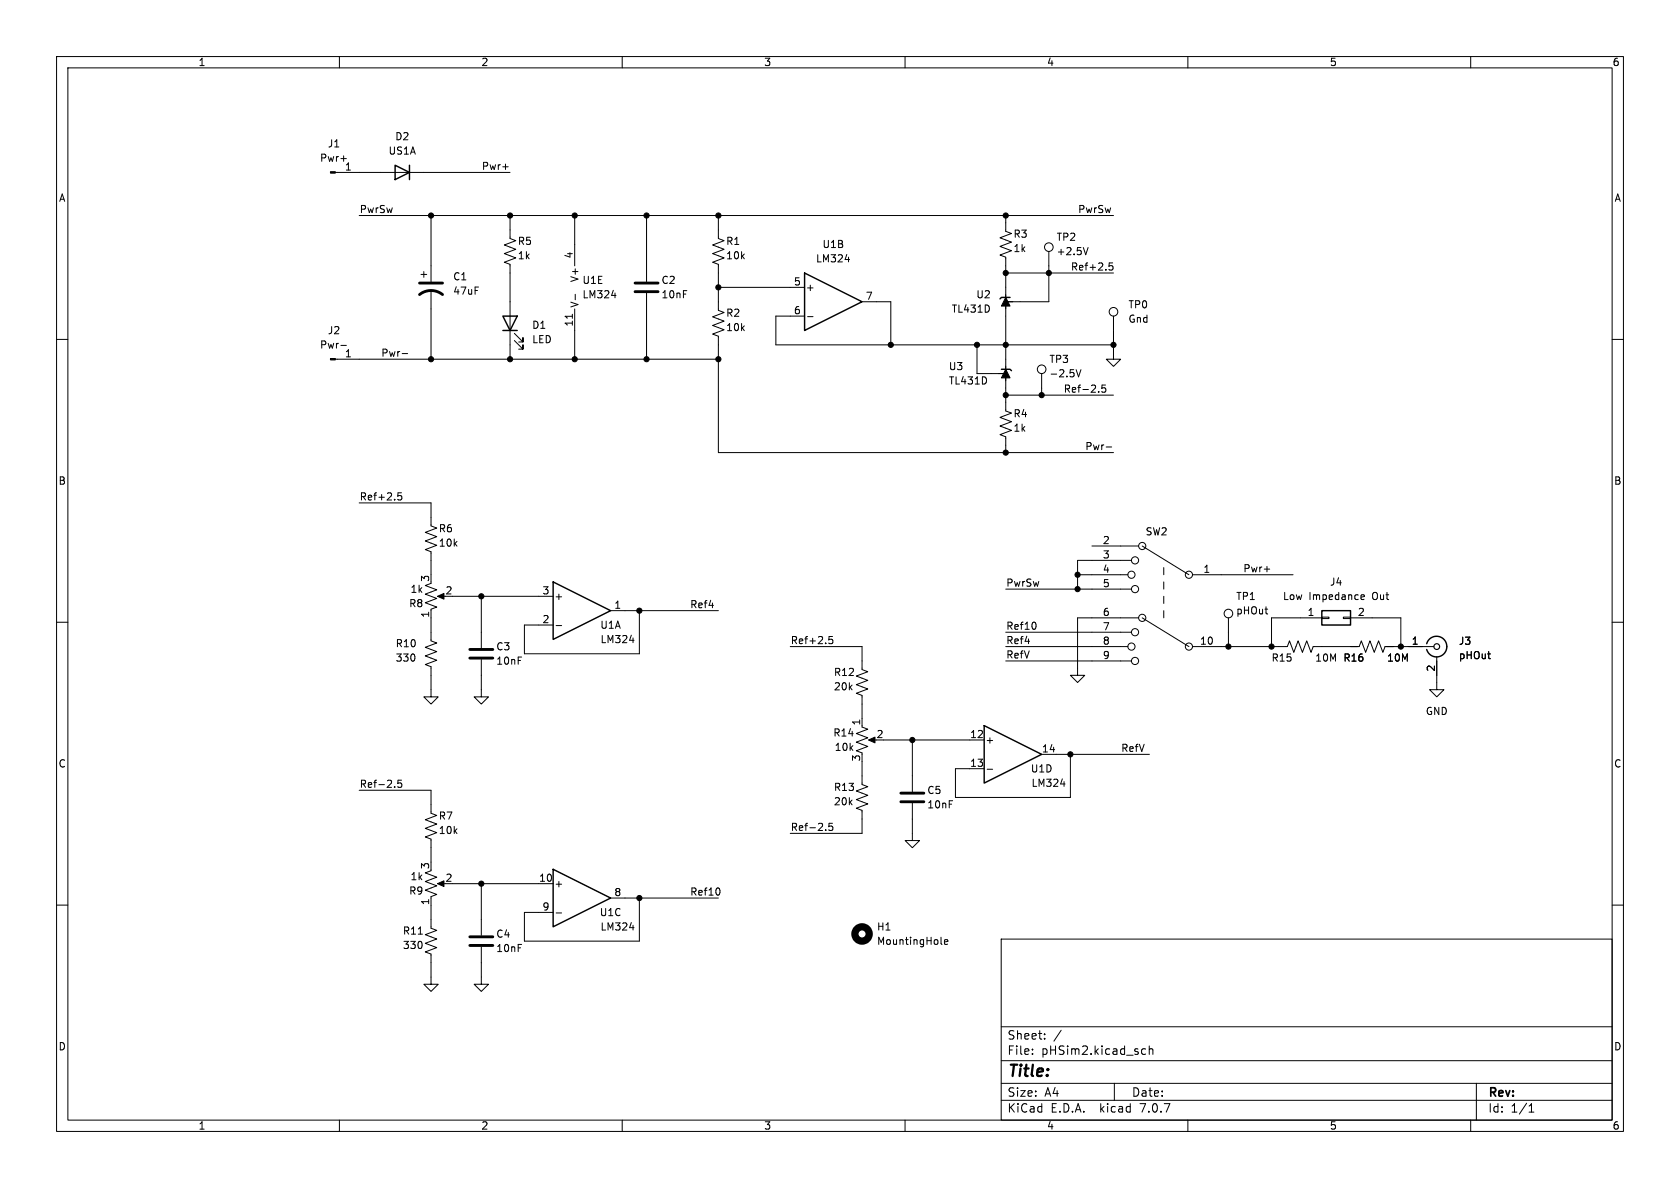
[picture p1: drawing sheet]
<svg xmlns="http://www.w3.org/2000/svg" width="297mm" height="210mm" viewBox="0 0 297 210" stroke-linecap="round" stroke-linejoin="round" font-family="sans-serif">
<g fill="none" stroke="#000" stroke-width=".18">
<path d="M10 10h277v190h-277zM12 12h273v186h-273zM60 10v2M110 10v2M160 10v2M210 10v2M260 10v2M59.3 30.5h30.9M60.3 28h.9M63.5 38.1h133.3M76.2 38.1v11.7M88.9 29.5h.9"/>
<path d="M90.2 38.1v4.1l1 .3-2 .8 2 .8-2 .7 2 .8-2 .8 1 .3v16.8M101.6 38.1v8.9M114.3 38.1v11.7M127 38.1v4.1l1 .3-2 .8 2 .8-2 .7 2 .8-2 .8 1 .3v8.2l1 .3-2 .8 2 .8-2 .7 2 .8-2 .8 1 .3v20.6h69.8M177.8 38.1v2.8l1 .4-2 .7 2 .8-2 .8 2 .7-2 .8 1 .4v27.1l1 .4-2 .8 2 .7-2 .8 2 .8-2 .7 1 .4v2.8M10 60h2M74.4 48.5h1M74.9 48v1M76.2 51.3v12.2M90.9 58.9l1.6 1.6v-.8v.8h-.8M101.2 55.5v.8M101.6 54.6v8.9"/>
<path d="M101.7 52v1M108.1 52.2h.8M114.3 51.8v11.7M127 50.8h15.2M142.2 55.9h-5v5.1h59.6M142.8 56h.9M149.4 45.9h.8M152.4 53.3h5.1v7.7M177.8 52.1v2.5M177.8 48.3h19M185.4 44.5v8.8h-7.6M192.4 43.8l-.5 1.2"/>
<path d="M196.7 46.5h-.6l-.1 .6 .2-.1h.4l.2 .2-.1 .4-.2 .1-.5-.1M196.8 55.9v7.6h1.3l-1.3 1.3-1.2-1.3h1.2M285 60h2M59.3 63.5h67.7M60.3 61.1h.9M71.1 62.5h1M90.9 60.2l1.6 1.5v-.7v.7h-.8M172.7 61v5h5.1M177.8 64.8v2.5M177.8 69.9h19M184.1 66v3.9M190.2 65.3l.5 1.3 .4-1.3"/>
<path d="M195.4 68.1h-.6v.6l.2-.1h.4l.1 .2-.1 .4-.1 .1-.5-.1M195.6 79h.9M63.5 88.9h12.7v4.1l1 .3-2 .8 2 .8-2 .7 2 .8-2 .8 1 .3v4.1M71 87.1h-.6l-.1 .6 .2-.1 .4 .1 .1 .1v.5l-.2 .1-.5-.1M193 96.5h8.3M200 99.1h-9.5v5M201.9 96.5l8.3 5.1M10 110h2M76.2 103.1l-1 .4 2 .8-2 .7 2 .8-2 .8 2 .7-1 .4v5.6l1 .4-2 .7 2 .8-2 .8 2 .7-2 .8 1 .4v5.3h1.3l-1.3 1.3-1.3-1.3h1.3M77.7 105.4h1M80 105.4h17.8M85.1 116.6v6.6h1.3l-1.3 1.3-1.3-1.3h1.3"/>
<path d="M85.1 105.4v9.2M98.3 110.6h1M107.9 108h19.1M111.3 113.2h.8M113 108v7.6h-20.3v-5.1h5.1M139.7 114.3h12.7v4.1l1 .3-2 .8 2 .8-2 .7 2 .8-2 .8 1 .3v5.4M147.2 112.5h-.6l-.1 .6 .2-.1 .4 .1 .1 .1v.5l-.2 .1-.5-.1M177.8 114.3h21.6M177.8 116.8h22.2M177.8 111.8h22.2M177.8 104.1h22.2M183 110.1l.2 .4-.2 .6"/>
<path d="M190.5 101.6h8.9M201.3 109.2h-10.8v10.2h1.3l-1.3 1.3-1.3-1.3h1.3M201.9 109.2l8.3 5.1M205.7 100.3v1.3M205.7 102.9v1.2M205.7 105.4v1.3M205.7 108v1.2M210.8 114.3h16.8l.4-1 .7 2 .8-2 .8 2 .7-2 .8 2 .4-1h8.1l.4-1 .7 2 .8-2 .8 2 .7-2 .8 2 .4-1h8.6M210.8 101.6h17.8M217.2 109.2v5.1M223.5 100.6h1M233.7 109.1h1.2v.2h-1.2z"/>
<path d="M233.7 109.2h-8.9v5.1M237.5 109.1h1.3v.2h-1.3zM238.8 109.2h8.8v5.1M240.7 105.9h.4M240.7 105.2l.3-.1 .2 .3-.6 .2M254 116.1v5.8h1.3l-1.3 1.3-1.3-1.3h1.3M285 110h2M63.5 139.7h12.7v4.1l1 .3-2 .8 2 .8-2 .7 2 .8-2 .8 1 .3v4.1M71 137.9h-.6l-.1 .6 .2-.1 .4 .1 .1 .1v.5l-.2 .1-.5-.1M152.4 134.6v4.1l1 .4-2 .7 2 .8-2 .8 2 .7-2 .8 1 .4v4h-12.7M152.4 128.5l1 .4-2 .8 2 .7-2 .8 2 .8-2 .7 1 .4v.3M153.9 130.8h1"/>
<path d="M156.2 130.8h17.8M161.3 130.8v9.2M174.5 136h1M184.1 133.4h19.1M187.5 138.6h.8M189.2 133.4v7.6h-20.3v-5.1h5.1M10 160h2M76.2 153.9l-1 .4 2 .8-2 .7 2 .8-2 .8 2 .7-1 .4v5.6l1 .4-2 .7 2 .8-2 .8 2 .7-2 .8 1 .4v5.3h1.3l-1.3 1.3-1.3-1.3h1.3M77.7 156.2h1M80 156.2h17.8M85.1 156.2v9.2M107.9 158.8h19.1"/>
<path d="M113 158.8v7.6h-20.3v-5.1h5.1M127.2 157.1l.1 .4-.1 .6M147.2 145.5h-.6l-.1 .6 .2-.1 .4 .1 .1 .2v.4l-.2 .1-.5-.1M161.3 142v6.6h1.3l-1.3 1.3-1.3-1.3h1.3M285 160h2M74 165.1h.7M85.1 167.4v6.6h1.3l-1.3 1.3-1.3-1.3h1.3M98.3 161.4h1M111.3 164h.8M166.4 166.8l.1 .1M167 166.5l.6-.1-.1-.2-.4-.1-.1 .2v.6h.5M177 166h108v32h-108z"/>
<path d="M60 198v2M110 198v2M160 198v2M177 194.5h108M177 191.5h108M177 187.5h108M177 181.5h108M182.5 186.3v.1M182.5 185.5v.1M184.7 183.6v.1M184.7 182.8v.1M187.6 182.1l-1.3 2"/>
<path d="M197 191.5v3M202 186.3h.5M202 185.5h.5M203.2 185.5l.2-.1 .3 .1 .1 .9M203.2 184.9v1.5M210 198v2M260 198v2M261 191.5v6.5M270.3 196.6h.9M270.3 195.5l.4-.4v1.5"/>
<circle cx="185.4" cy="43.7" r=".76"/>
<circle cx="196.8" cy="55.1" r=".76"/>
<circle cx="184.1" cy="65.3" r=".76"/>
<circle cx="200.7" cy="99.1" r=".63"/>
<circle cx="201.9" cy="96.5" r=".63"/>
<circle cx="200" cy="114.3" r=".63"/>
<circle cx="200" cy="101.6" r=".63"/>
<circle cx="200.7" cy="116.8" r=".63"/>
<circle cx="200.7" cy="104.1" r=".63"/>
<circle cx="200.7" cy="111.8" r=".63"/>
<circle cx="201.9" cy="109.2" r=".63"/>
<circle cx="210.2" cy="114.3" r=".63"/>
<circle cx="210.2" cy="101.6" r=".63"/>
<circle cx="217.2" cy="108.5" r=".76"/>
</g>
<path d="M74.2 52.1a3.3 3.3 0 0 1 4 0M74.2 50h4M112.3 51.6h4M112.3 50h4M83.1 116.3h4M83.1 114.8h4M159.3 141.7h4M159.3 140.2h4M83.1 167.1h4M83.1 165.6h4" fill="none" stroke="#000" stroke-width=".51"/>
<path d="M69.8 29.2l2.6 1.3-2.6 1.3zM72.4 29.2v2.6M88.9 55.9h2.5l-1.2 2.5zM88.9 58.4h2.5M142.2 48.3l10.2 5-10.2 5.1zM178.6 52.6h-1.6l-.2 .2M177 65.3h1.6l.2 .2M97.8 102.9l10.1 5.1-10.1 5zM233.7 108h5.1v2.5h-5.1zM252.2 113.8a1.81 1.81 0 0 1 2.8-1 1.81 1.81 0 0 1 0 3 1.81 1.81 0 0 1-2.8-1M174 128.3l10.1 5.1-10.1 5zM97.8 153.7l10.1 5.1-10.1 5z" fill="none" stroke="#000" stroke-width=".25"/>
<g fill="#000" stroke="#000" stroke-width=".18">
<path d="M58.4 30.4h.9v.2h-.9zM177.8 52.6l.8 1.5h-1.6zM58.4 63.4h.9v.2h-.9zM177.8 65.3l.8 1.5h-1.6zM77.3 105.4l1.2-.5v1zM153.5 130.8l1.2-.5v1zM77.3 156.2l1.2-.5v1z"/>
<circle cx="76.2" cy="38.1" r=".46"/>
<circle cx="90.2" cy="38.1" r=".46"/>
<circle cx="101.6" cy="38.1" r=".46"/>
<circle cx="114.3" cy="38.1" r=".46"/>
<circle cx="127" cy="38.1" r=".46"/>
<circle cx="177.8" cy="38.1" r=".46"/>
<circle cx="127" cy="50.8" r=".46"/>
<circle cx="177.8" cy="48.3" r=".46"/>
<circle cx="185.4" cy="48.3" r=".46"/>
<circle cx="76.2" cy="63.5" r=".46"/>
<circle cx="90.2" cy="63.5" r=".46"/>
<circle cx="101.6" cy="63.5" r=".46"/>
<circle cx="114.3" cy="63.5" r=".46"/>
<circle cx="127" cy="63.5" r=".46"/>
<circle cx="157.5" cy="61" r=".46"/>
<circle cx="172.7" cy="61" r=".46"/>
<circle cx="177.8" cy="69.9" r=".46"/>
<circle cx="177.8" cy="61" r=".46"/>
<circle cx="184.1" cy="69.9" r=".46"/>
<circle cx="196.8" cy="61" r=".46"/>
<circle cx="177.8" cy="80" r=".46"/>
<circle cx="85.1" cy="105.4" r=".46"/>
<circle cx="113" cy="108" r=".46"/>
<circle cx="190.5" cy="104.1" r=".46"/>
<circle cx="190.5" cy="101.6" r=".46"/>
<circle cx="217.2" cy="114.3" r=".46"/>
<circle cx="224.8" cy="114.3" r=".46"/>
<circle cx="247.6" cy="114.3" r=".46"/>
<circle cx="161.3" cy="130.8" r=".46"/>
<circle cx="189.2" cy="133.4" r=".46"/>
<circle cx="85.1" cy="156.2" r=".46"/>
<circle cx="113" cy="158.8" r=".46"/>
</g>
<circle cx="254" cy="114.3" r=".51" fill="none" stroke="#000" stroke-width=".2"/>
<circle cx="152.4" cy="165.1" r="1.27" fill="none" stroke="#000" stroke-width="1.3"/>
<text font-size="2.8" x="178" y="190.9">Title:</text>
<g font-size="2.1">
<text x="178" y="184">Sheet:</text>
<text x="178" y="186.7">File:</text>
<text x="184.1" y="186.7">pHSim2.kicad_sch</text>
<text x="178" y="196.9">KiCad</text>
<text x="178" y="194.1">Size:</text>
<text x="184.7" y="194.1">A4</text>
<text x="185.7" y="196.9">E.D.A.</text>
<text x="194.6" y="196.9">kicad</text>
<text x="200" y="194.1">Date:</text>
<text x="201.8" y="196.9">7.0.7</text>
<text x="263" y="194.3">Rev:</text>
<text x="263" y="196.9">Id:</text>
<text x="267.1" y="196.9">1/1</text>
</g>
<g font-size="1.8">
<text x="35" y="11.9">1</text>
<text x="85" y="11.9">2</text>
<text x="135" y="11.9">3</text>
<text x="185" y="11.9">4</text>
<text x="235" y="11.9">5</text>
<text x="285" y="11.9">6</text>
<text x="56.5" y="28.8">Pwr+</text>
<text x="57.9" y="26.3">J1</text>
<text x="68.6" y="27.5">US1A</text>
<text x="69.8" y="25">D2</text>
<text x="10.3" y="35.9">A</text>
<text x="60.9" y="30.2">1</text>
<text x="85.1" y="30.1">Pwr+</text>
<text x="285.3" y="35.9">A</text>
<text x="63.5" y="37.8">PwrSw</text>
<text x="190.5" y="37.8">PwrSw</text>
<text x="91.4" y="43.5">R5</text>
<text x="91.4" y="46">1k</text>
<text x="101.3" y="45.8" transform="rotate(-90 101.3 45.8)">4</text>
<text x="128.3" y="43.5">R1</text>
<text x="128.3" y="46">10k</text>
<text x="144.2" y="46.6">LM324</text>
<text x="145.3" y="44">U1B</text>
<text x="179.1" y="42.2">R3</text>
<text x="179.1" y="44.8">1k</text>
<text x="186.7" y="42.8">TP2</text>
<text x="186.7" y="45.3">+2.5V</text>
<text x="189.2" y="47.9">Ref+2.5</text>
<text x="80" y="49.8">C1</text>
<text x="80" y="52.3">47uF</text>
<text x="102.5" y="50" transform="rotate(-90 102.5 50)">V+</text>
<text x="102.9" y="50.4">U1E</text>
<text x="102.9" y="52.9">LM324</text>
<text x="116.8" y="50.4">C2</text>
<text x="116.8" y="52.9">10nF</text>
<text x="140.3" y="50.5">5</text>
<text x="142.4" y="51.7">+</text>
<text x="153" y="53.1">7</text>
<text x="172.5" y="52.9">U2</text>
<text x="57.9" y="59.3">J2</text>
<text x="94" y="58.3">D1</text>
<text x="101.3" y="57.8" transform="rotate(-90 101.3 57.8)">11</text>
<text x="102.5" y="54.5" transform="rotate(-90 102.5 54.5)">V-</text>
<text x="128.3" y="56.2">R2</text>
<text x="128.3" y="58.7">10k</text>
<text x="140.3" y="55.6">6</text>
<text x="168.2" y="55.5">TL431D</text>
<text x="199.4" y="54.7">TP0</text>
<text x="199.4" y="57.3">Gnd</text>
<text x="56.5" y="61.8">Pwr-</text>
<text x="60.9" y="63.2">1</text>
<text x="67.3" y="63.2">Pwr-</text>
<text x="94" y="60.9">LED</text>
<text x="167.6" y="65.6">U3</text>
<text x="185.4" y="64.4">TP3</text>
<text x="167.6" y="68.2">TL431D</text>
<text x="185.4" y="66.9">-2.5V</text>
<text x="188" y="69.5">Ref-2.5</text>
<text x="179.1" y="74">R4</text>
<text x="179.1" y="76.5">1k</text>
<text x="191.8" y="79.7">Pwr-</text>
<text x="10.3" y="85.9">B</text>
<text x="63.5" y="88.6">Ref+2.5</text>
<text x="285.3" y="85.9">B</text>
<text x="77.5" y="94.3">R6</text>
<text x="202.4" y="94.8">SW2</text>
<text x="77.5" y="96.8">10k</text>
<text x="194.9" y="96.3">2</text>
<text x="194.9" y="98.8">3</text>
<text x="194.9" y="101.3">4</text>
<text x="212.7" y="101.3">1</text>
<text x="219.7" y="101.3">Pwr+</text>
<text x="72.2" y="107.5">R8</text>
<text x="72.5" y="105">1k</text>
<text x="75.9" y="102.9" transform="rotate(-90 75.9 102.9)">3</text>
<text x="78.7" y="105.2">2</text>
<text x="95.8" y="105.2">3</text>
<text x="97.9" y="106.3">+</text>
<text x="108.5" y="107.7">1</text>
<text x="121.9" y="107.6">Ref4</text>
<text x="177.8" y="103.8">PwrSw</text>
<text x="194.9" y="103.9">5</text>
<text x="218.4" y="106.3">TP1</text>
<text x="226.7" y="106.3">Low</text>
<text x="231.4" y="106.3">Impedance</text>
<text x="235" y="103.7">J4</text>
<text x="242.7" y="106.3">Out</text>
<text x="75.9" y="109.3" transform="rotate(-90 75.9 109.3)">1</text>
<text x="95.8" y="110.2">2</text>
<text x="106" y="111.4">U1A</text>
<text x="106.1" y="113.9">LM324</text>
<text x="139.7" y="114">Ref+2.5</text>
<text x="177.8" y="114">Ref4</text>
<text x="177.8" y="111.4">Ref10</text>
<text x="194.9" y="109">6</text>
<text x="194.9" y="111.5">7</text>
<text x="218.4" y="108.8">pHOut</text>
<text x="231.1" y="109">1</text>
<text x="240" y="109">2</text>
<text x="69.9" y="117.2">330</text>
<text x="69.9" y="114.6">R10</text>
<text x="87.6" y="115.2">C3</text>
<text x="87.6" y="117.7">10nF</text>
<text x="147.3" y="119.7">R12</text>
<text x="177.8" y="116.5">RefV</text>
<text x="194.9" y="114">8</text>
<text x="194.9" y="116.6">9</text>
<text x="212" y="114">10</text>
<text x="224.7" y="117.2">R15</text>
<text x="232.4" y="117.2">10M</text>
<text x="237.4" y="117.2">R16</text>
<text x="245.1" y="117.2">10M</text>
<text x="249.5" y="114">1</text>
<text x="253.7" y="118.8" transform="rotate(-90 253.7 118.8)">2</text>
<text x="257.8" y="114.2">J3</text>
<text x="257.8" y="116.7">pHOut</text>
<text x="147.3" y="122.2">20k</text>
<text x="147.2" y="130.4">R14</text>
<text x="152.1" y="128.3" transform="rotate(-90 152.1 128.3)">1</text>
<text x="154.9" y="130.6">2</text>
<text x="171.4" y="130.6">12</text>
<text x="174.1" y="131.7">+</text>
<text x="252" y="126.6">GND</text>
<text x="10.3" y="135.9">C</text>
<text x="147.5" y="132.9">10k</text>
<text x="152.1" y="134.7" transform="rotate(-90 152.1 134.7)">3</text>
<text x="171.4" y="135.6">13</text>
<text x="182.1" y="136.8">U1D</text>
<text x="184.1" y="133.1">14</text>
<text x="198.1" y="133">RefV</text>
<text x="285.3" y="135.9">C</text>
<text x="63.5" y="139.4">Ref-2.5</text>
<text x="147.3" y="142.6">20k</text>
<text x="147.3" y="140">R13</text>
<text x="163.8" y="140.6">C5</text>
<text x="163.8" y="143.1">10nF</text>
<text x="182.3" y="139.3">LM324</text>
<text x="77.5" y="145.1">R7</text>
<text x="77.5" y="147.6">10k</text>
<text x="139.7" y="147">Ref-2.5</text>
<text x="72.5" y="155.8">1k</text>
<text x="75.9" y="153.7" transform="rotate(-90 75.9 153.7)">3</text>
<text x="78.7" y="156">2</text>
<text x="95.2" y="156">10</text>
<text x="72.2" y="158.3">R9</text>
<text x="75.9" y="160.1" transform="rotate(-90 75.9 160.1)">1</text>
<text x="95.8" y="161">9</text>
<text x="97.9" y="157.1">+</text>
<text x="108.5" y="158.5">8</text>
<text x="121.9" y="158.4">Ref10</text>
<text x="71.1" y="168">330</text>
<text x="71.1" y="165.4">R11</text>
<text x="87.6" y="166">C4</text>
<text x="105.9" y="162.2">U1C</text>
<text x="106.1" y="164.7">LM324</text>
<text x="154.9" y="164.7">H1</text>
<text x="154.9" y="167.2">MountingHole</text>
<text x="87.6" y="168.5">10nF</text>
<text x="10.3" y="185.9">D</text>
<text x="285.3" y="185.9">D</text>
<text x="35" y="199.9">1</text>
<text x="85" y="199.9">2</text>
<text x="135" y="199.9">3</text>
<text x="185" y="199.9">4</text>
<text x="235" y="199.9">5</text>
<text x="285" y="199.9">6</text>
</g>
</svg>
